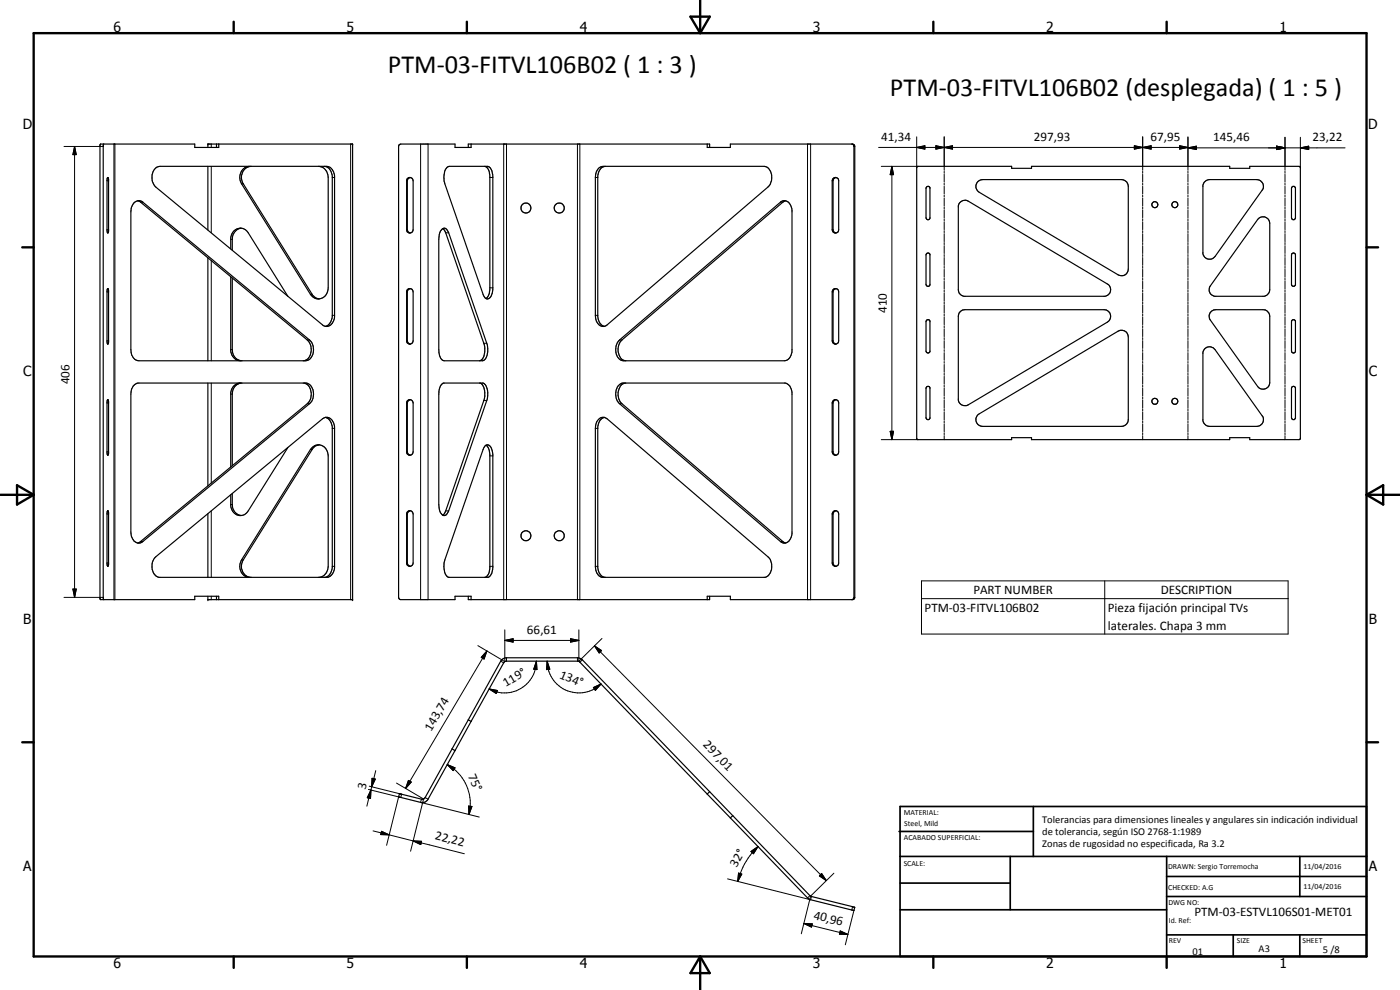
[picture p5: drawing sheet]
<svg xmlns="http://www.w3.org/2000/svg" width="420mm" height="297mm" viewBox="0 0 420 297" stroke-linecap="round" stroke-linejoin="round" font-family="sans-serif">
<g fill="none" stroke="#000" stroke-width=".35">
<path d="M31.1 43.2l-.1 .5 .1 136.1M32.3 53.3h.1M32.3 53.3l-.2 .7v15.1l.2 .8M32.4 53.3l.2 .5v15.6l-.2 .5M46.6 50.6l.5-.4 .9-.3h50a2.78 2.78 0 0 1 2.4 2.9v42.2a2.59 2.59 0 0 1-3 2.8l-50.6-41.7a4.2 4.2 0 0 1-.2-5.5zM62.4 44.2v-1h43.4v136.7h-43.4v-1M62.4 49.9v19.1M65 43.2v1M65.6 43.2v1h-7.1v-1h-28.3l-.2 .4v136l.2 .3h28.3v-1h7.1v1M74.9 49.9a3.4 3.4 0 0 0-2.4 5.3l20.7 33.1a2.91 2.91 0 0 0 3.4 1.2 2.91 2.91 0 0 0 1.9-3.1v-33.1a3.2 3.2 0 0 0-2.9-3.4M75.4 49.9a3.3 3.3 0 0 0-2.6 4.9l21.1 33.8 .9 .8 1 .3M97.3 49.9a2.78 2.78 0 0 1 2.4 2.9v42.2a3 3 0 0 1-2 2.9"/>
<path d="M123.1 53.3l-.9 .3-.2 .6v14.7l.2 .7 .9 .3M123.1 53.3l.6 .3 .3 .6v14.7l-.3 .7-.6 .3M123.1 53.3l-.6 .3-.3 .6v14.7l.3 .7 .6 .3M134.1 50.3l.7-.4h11.5a2.63 2.63 0 0 1 1.6 2.9v34a2.45 2.45 0 0 1-1.9 2.9l-.6-.5-.4-.9-11.6-33.5a5.6 5.6 0 0 1 .7-4.5zM140.5 44.2v-1h72.5v1M141.4 43.2v1h-4.8v-1h-16.3l-.6 .4-.1 .3v135.3l.4 .6 .3 .1h16.3v-1h4.8v1M145.4 49.9a2.68 2.68 0 0 1 1.6 2.9v34a3.6 3.6 0 0 1-1.1 2.8M179.6 50.6l.8-.6 .6-.1h48.3a3.2 3.2 0 0 1 2.3 4.2l-.4 1.1-.7 .9-48.3 41.4a2.2 2.2 0 0 1-2.3 .1 2.2 2.2 0 0 1-1.1-2.1l-.1-42.2 .3-1.7zM181.7 49.9a2.74 2.74 0 0 0-2.3 2.9v42.2a3 3 0 0 0 1.9 2.9M212.2 43.2v1h7v-1h36.7l.5 .4 .1 .3-.1 135.7-.5 .3h-36.7v-1h-7v1M250.9 53.3l-.5 .1-.4 .6v15.1l.6 .7M250.9 53.3l-.7 .1-.4 .8v14.7l.2 .7 .9 .3"/>
<path d="M250.9 53.3l.6 .3 .2 .6v14.7l-.2 .7-.6 .3M255.6 43.2l.5 .2 .2 .5v135.3l-.2 .5-.5 .2M275.2 50l28.4-.1v.6h6v-.6h59.5v.6h6v-.6l15 .1 .2 .2-.1 81.5-.3 .2h-14.8v-.6h-6v.6h-59.5v-.6h-6v.6l-28.4-.1zM278.2 56l.5-.1 .4 .4v9.2l-.4 .4h-.4l-.4-.6v-8.8zM293.4 54.6l.8-.6 .7-.1h41.7a2.09 2.09 0 0 1 2 2v24.8a2 2 0 0 1-3 1.8l-41.8-24.8a2.05 2.05 0 0 1-.4-3.1zM361.5 54.6l.8-.6 .7-.1h14.2a2.01 2.01 0 0 1 1.6 3.2l-14.2 19.9a2.04 2.04 0 0 1-2 .7 2.04 2.04 0 0 1-1.6-1.6v-20.6zM387.7 56.2l.7-.3 .4 .4v9.2l-.4 .4h-.4l-.4-.6zM32.3 69.9h.1M40.2 60.9a1.92 1.92 0 0 1 2.7-.2l50 41.3a3.9 3.9 0 0 1-.6 6.1l-50.6 .1a2.93 2.93 0 0 1-2.4-3.3v-41.4l.1-1.3zM41.3 60.2l.6 .3 50.3 41.5a3.9 3.9 0 0 1-.6 6.1l-.6 .1M62.4 77.3v30.9M69.2 74.7v-3.3a2.84 2.84 0 0 1 2.1-2.8 2.84 2.84 0 0 1 3.2 1.2l11.9 19.1"/>
<path d="M72.4 68.5a3.3 3.3 0 0 0-2.7 3.3v3.3M132.5 68.9a1.1 1.1 0 0 1 1.2-.4 1.1 1.1 0 0 1 .8 1l11.6 33.5a4.9 4.9 0 0 1-.9 5.1l-11.9 .1a2.56 2.56 0 0 1-1.6-2.9v-33.5a4.4 4.4 0 0 1 .8-2.9zM132.9 68.6l.9 1.2 11.6 34a5.5 5.5 0 0 1-.7 4l-.8 .4M235.7 60.2l-.8 .5-48.3 41.3a3.9 3.9 0 0 0 .6 6.1l.6 .1M250.6 69.9h.3M278 76.2l.5-.3 .6 .4v9.2l-.4 .4-.5-.1-.3-.5zM288 60.9a2.07 2.07 0 0 1 2.6-.5l41.7 24.8a2 2 0 0 1 1 2.1 2 2 0 0 1-1.6 1.6h-42.4a2.07 2.07 0 0 1-1.7-2v-25.1zM377.6 65.6a2.02 2.02 0 0 1 2.2-.4 2.02 2.02 0 0 1 1.3 1.9v19.8l-.3 1-.4 .5-1 .5h-14.8a1.98 1.98 0 0 1-1.3-3.1zM387.7 76.2l.5-.3 .6 .4v9.2l-.4 .4-.6-.1-.2-.5zM32.3 86.6h.1M32.3 86.6l-.2 .7v15.2l.2 .8M32.4 86.6l.2 .5v15.6l-.2 .6"/>
<path d="M69.2 83v22.3a3.1 3.1 0 0 0 3 2.9M69.7 83.4v21.5a3.1 3.1 0 0 0 2.9 3.3M122.9 86.7l-.4 .2-.3 .7v14.6l.3 .7 .6 .4M122.9 86.6h.2M123.1 86.6l.6 .3 .3 .7v14.6l-.3 .7-.6 .4M123.1 86.6l-.9 .3-.2 .7v14.6l.2 .7 .9 .4M250.6 86.6h.3M250.6 86.7l-.6 .6v15.2l.9 .8M250.9 86.6l-.7 .1-.4 .9v14.6l.2 .7 .9 .4M250.9 86.6l.6 .3 .2 .7v14.6l-.2 .7-.6 .4M278.2 96l.5-.1 .4 .4v9.2a.61 .61 0 0 1-.7 .4 .61 .61 0 0 1-.5-.6v-8.8zM288.3 93.4l.6-.4 .7-.1h41.7a2.01 2.01 0 0 1 1.9 1.5 2.01 2.01 0 0 1-.9 2.2l-41.7 24.9a2.02 2.02 0 0 1-3-1.4v-25.2l.3-1z"/>
<path d="M363.4 93.6l.8-.6 .7-.1h14.1a2 2 0 0 1 2.1 2v19.9a2.02 2.02 0 0 1-1.4 1.9 2.02 2.02 0 0 1-2.3-.7l-14.3-20.2-.2-1zM387.8 96l.6-.1 .4 .4v9.2a.61 .61 0 0 1-.7 .4 .61 .61 0 0 1-.5-.6v-8.8zM32.3 119.9h.1M32.3 103.3h.1M32.3 119.9l-.2 .8v15.1l.2 .8M32.4 119.9l.2 .5v15.7l-.2 .5M40 115.9l1.3-1h50.7a3.8 3.8 0 0 1 1.2 6l-50.3 41.6a1.97 1.97 0 0 1-3.1-.8l-.5-2.1v-41.4l.1-1.2zM62.4 114.9v30.9M71.8 114.9a3.1 3.1 0 0 0-2.6 2.9v22.3M72.3 114.9a3.1 3.1 0 0 0-2.6 3.3v21.5M91.3 114.9a3.8 3.8 0 0 1 .9 6.2l-50.3 41.6-.6 .2M122.9 120l-.5 .4-.2 .5v14.7l.3 .6 .6 .4"/>
<path d="M122.9 119.9h.2M123.1 119.9l.6 .4 .3 .6v14.7l-.3 .6-.6 .4M123.1 119.9l-.9 .4-.2 .6v14.7l.2 .6 .9 .4M132.5 115.4l.6-.5h11.9a4.4 4.4 0 0 1 1.1 5.3l-11.6 33.4a1.1 1.1 0 0 1-.8 1 1.1 1.1 0 0 1-1.2-.3l-.6-1.3-.2-1.6v-33.2l.2-1.6zM144.1 114.9a3 3 0 0 1 1.4 2.8v1.3l-.3 1.2-11.4 33.1-.9 1.3M185.5 115.9l1.3-1h48.9a2.88 2.88 0 0 1 2 2.9v42.3a2.42 2.42 0 0 1-3.2 2.6l-48.6-41.6a4.3 4.3 0 0 1-.4-5.2zM185.7 102.3l48.5-41.6a2.07 2.07 0 0 1 3.3 1.5l.2 .9v42.2a2.74 2.74 0 0 1-2.3 2.9h-48.3a3.3 3.3 0 0 1-2.2-4.5zM187.5 114.9a3.8 3.8 0 0 0-1.4 5.7l48.8 41.9 .8 .4M250.9 119.9l-.5 .2-.4 .6v15.1l.4 .6 .5 .2M250.9 119.9l-.7 .2-.4 .8v14.7l.4 .8 .7 .2M250.9 119.9l.6 .4 .2 .6v14.7l-.2 .6-.6 .4M278 116.2l.5-.3 .6 .4v9.2l-.4 .4h-.4l-.4-.6z"/>
<path d="M361.6 104.6a2.04 2.04 0 0 1 3 .3l14.2 19.9a1.99 1.99 0 0 1 .2 2 1.99 1.99 0 0 1-1.8 1.1h-14.2a2.2 2.2 0 0 1-2-1.6v-20.6zM387.7 116.2l.5-.3 .6 .4v9.2l-.4 .4h-.4l-.4-.6zM32.3 136.6h.1M86.4 134.3l-11.9 19a2.81 2.81 0 0 1-3.2 1.3 2.81 2.81 0 0 1-2.1-2.8v-3.3M95.8 133.5a2.64 2.64 0 0 0-1.9 1l-21.1 33.8a3.4 3.4 0 0 0 2.2 4.9M97.7 125.2a3.3 3.3 0 0 1 2 2.9v42.2a3.2 3.2 0 0 1-2.1 2.9M145.6 133.7a1.24 1.24 0 0 1 2 1l.3 1.7v33.9a3 3 0 0 1-1.4 2.9h-11.8a3.9 3.9 0 0 1-1.4-4l11.7-34.3zM145.9 133.6a3.2 3.2 0 0 1 1.1 2.8v33.9a2.98 2.98 0 0 1-1.4 2.9M179.6 125.9a1.8 1.8 0 0 1 2.6-.3l48.3 41.4a3.8 3.8 0 0 1-.9 6.2h-48.9a3 3 0 0 1-2-3.3v-41.4l.3-1.6zM181.3 125.2a3 3 0 0 0-1.9 2.9v42.2a2.95 2.95 0 0 0 2 2.9M293.3 124.6l42.3-25.2a2.02 2.02 0 0 1 3 1.7v24.8a2.07 2.07 0 0 1-2 2h-41.7a2.03 2.03 0 0 1-1.8-1.1 2.03 2.03 0 0 1 .2-2.2zM32.3 153.2h.1"/>
<path d="M32.3 153.2l-.2 .8v15.2l.2 .7M32.4 153.2l.2 .6v15.6l-.2 .5M62.4 154.1v19.1M69.7 148.1v3.3a3.2 3.2 0 0 0 2.7 3.3M123.1 153.2l-.9 .4-.2 .6v14.7l.2 .7 .9 .3M123.1 153.2l.6 .4 .3 .6v14.7l-.3 .7-.6 .3M123.1 153.2l-.6 .4-.3 .6v14.7l.3 .7 .6 .3M250.9 153.2l-.5 .2-.4 .6v15.2l.9 .7M250.9 153.2l-.7 .2-.4 .8v14.7l.2 .7 .9 .3M250.9 153.2l.6 .4 .2 .6v14.7l-.2 .7-.6 .3M31.1 179.9h.1M31.1 179.8v.1"/>
<path d="M32.3 169.9h.1M46.5 167.3l50.3-41.7a2.19 2.19 0 0 1 3.4 1.7l.2 .8v42.2a3.1 3.1 0 0 1-2.1 2.9h-50.6a3.7 3.7 0 0 1-1.2-5.9zM65 178.9v1M74.5 173.2a3.5 3.5 0 0 1-2-5.2l20.7-33.1a2.89 2.89 0 0 1 3.4-1.2 2.89 2.89 0 0 1 1.9 3.1v33.1a3.3 3.3 0 0 1-2.5 3.3M140.5 178.9v1h72.5v-1M140.5 216l-4.8 8.7M140.5 216l.9 .5M140.5 216l9.8-17.6 .9-.8 .8-.2 21.9 .1 .9 .5 38.2 39.5M141.4 216.5l-13.1 23.6-.8 .6-.9 .1-7-1.7 .3-1M141.4 216.5l10-18 .4-.1h21.9l38.5 39.9M119.9 238.1v.1M135.7 224.7l-8.4 14.9-.8 .2-6.6-1.6"/>
<path d="M135.7 224.7l.9 .5M212.2 238.3l7 7.1M213 237.5l30.1 31.2 13.4 3.5M213 237.5l-.8 .8M219.2 245.4l23.6 24.3 13.1 3.4 .4 .1 .2-1M219.9 244.7l-.7 .7M256.5 272.2h.1"/>
<circle cx="157.8" cy="62.4" r="1.5"/>
<circle cx="167.8" cy="62.4" r="1.51"/>
<circle cx="346.6" cy="61.4" r=".9"/>
<circle cx="352.6" cy="61.4" r=".9"/>
<circle cx="346.6" cy="120.4" r=".89"/>
<circle cx="352.6" cy="120.4" r=".9"/>
<circle cx="157.8" cy="160.7" r="1.5"/>
<circle cx="167.8" cy="160.7" r="1.5"/>
</g>
<g fill="none" stroke="#000" stroke-width=".3">
<path d="M19.2 43.9h11.8M22.4 43.9l.5 2.5h-1zM22.4 43.9v135.3M32.1 54.2h.5M34.2 43.2v136.7M34.5 43.2v136.7M63.4 43.2v1M63.4 49.9v19.9M72.5 55.2h.5M99.7 53.3h.7M105.2 43.2v136.7M122 54.2h.2"/>
<path d="M126.2 43.2v136.7M128.5 43.2v136.7M147 53.3h.9M151.2 43.2v136.7M152 43.2v136.7M173.3 43.2v136.7M174 43.2v136.7M178.7 53.3h.7M242.3 43.2v136.7M243.3 43.2v136.7M249.8 54.2h.2M256.3 43.9h.2"/>
<path d="M263.7 44.2h92.8M264.5 49.9h11M267.7 49.9l.5 2.5h-1zM267.7 49.9v82M275.1 44.2l2.5-.5v1zM275.1 41.1v9.2M280.9 43.7l2.5 .5-2.5 .5zM280.9 43.7l5 1v-1l-5 1zM283.4 44.2l2.5-.5v1zM283.4 41.1v10M283.4 51.4v.6M283.4 52.3v2.4"/>
<path d="M283.4 55v.5M283.4 55.9v2.3M283.4 58.5v.6M283.4 59.4v2.4M340.4 43.7l2.5 .5-2.5 .5zM342.9 44.2l2.6-.5v1zM342.9 41.1v10M342.9 51.4v.6M342.9 52.3v2.4M342.9 55v.5M342.9 55.9v2.3M342.9 58.5v.6"/>
<path d="M342.9 59.4v2.4M354 43.7l2.5 .5-2.5 .5zM356.5 44.4l2.6-.5v1zM356.5 41.1v10M356.5 51.4v.6M356.5 52.3v2.4M356.5 55v.5M356.5 55.9v2.3M356.5 58.5v.6M356.5 59.4v2.4M356.5 44.4h47.2M383.1 43.9l2.5 .5-2.5 .5z"/>
<path d="M385.6 41.2v9.9M385.6 51.4v.6M385.6 52.3v2.4M385.6 55v.5M385.6 55.9v2.3M385.6 58.5v.6M385.6 59.4v2.4M390.3 44.4l2.5-.5v1zM390.3 41.2v9.1M32.1 68.9h.5M42.2 60.7h.7M63.4 78.2v30"/>
<path d="M69.2 71.8h.5M122 68.9h.2M133.8 69.8h.9M234.2 60.7h.7M249.8 68.9h.2M283.4 62.1v.6M283.4 63v2.4M283.4 65.7v.6M283.4 66.5v2.4M283.4 69.2v.6M283.4 70.1v2.4M283.4 72.8v.6"/>
<path d="M283.4 73.7v2.4M283.4 76.4v.6M283.4 77.3v2.3M283.4 79.9v.6M342.9 62.1v.6M342.9 63v2.4M342.9 65.7v.6M342.9 66.5v2.4M342.9 69.2v.6M342.9 70.1v2.4M342.9 72.8v.6M342.9 73.7v2.4"/>
<path d="M342.9 76.4v.6M342.9 77.3v2.3M342.9 79.9v.6M356.5 62.1v.6M356.5 63v2.4M356.5 65.7v.6M356.5 66.5v2.4M356.5 69.2v.6M356.5 70.1v2.4M356.5 72.8v.6M356.5 73.7v2.4M356.5 76.4v.6"/>
<path d="M356.5 77.3v2.3M356.5 79.9v.6M385.6 62.1v.6M385.6 63v2.4M385.6 65.7v.6M385.6 66.5v2.4M385.6 69.2v.6M385.6 70.1v2.4M385.6 72.8v.6M385.6 73.7v2.4M385.6 76.4v.6M385.6 77.3v2.3"/>
<path d="M385.6 79.9v.6M32.1 87.6h.5M93.2 88.3h.5M99.7 94.6h.7M122 87.6h.2M147 86.4h.9M178.7 94.6h.7M249.8 87.6h.2M283.4 80.8v2.4M283.4 83.5v.6M283.4 84.4v2.3M283.4 87v.6"/>
<path d="M283.4 87.9v2.4M283.4 90.6v.6M283.4 91.5v2.4M283.4 94.2v.6M283.4 95.1v2.4M283.4 97.7v.6M283.4 98.6v2.4M342.9 80.8v2.4M342.9 83.5v.6M342.9 84.4v2.3M342.9 87v.6M342.9 87.9v2.4"/>
<path d="M342.9 90.6v.6M342.9 91.5v2.4M342.9 94.2v.6M342.9 95.1v2.4M342.9 97.7v.6M342.9 98.6v2.4M356.5 80.8v2.4M356.5 83.5v.6M356.5 84.4v2.3M356.5 87v.6M356.5 87.9v2.4M356.5 90.6v.6"/>
<path d="M356.5 91.5v2.4M356.5 94.2v.6M356.5 95.1v2.4M356.5 97.7v.6M356.5 98.6v2.4M385.6 80.8v2.4M385.6 83.5v.6M385.6 84.4v2.3M385.6 87v.6M385.6 87.9v2.4M385.6 90.6v.6M385.6 91.5v2.4"/>
<path d="M385.6 94.2v.6M385.6 95.1v2.4M385.6 97.7v.6M385.6 98.6v2.4M32.1 102.2h.5M63.4 114.9v30M69.2 104.9h.5M69.2 118.2h.5M92.2 102h.7M122 102.2h.2M145.2 103h.9M185.9 102h.7"/>
<path d="M249.8 102.2h.2M283.4 101.3v.6M283.4 102.2v2.4M283.4 104.9v.6M283.4 105.8v2.3M283.4 108.5v.5M283.4 109.3v2.4M283.4 112v.6M283.4 112.9v2.4M283.4 115.6v.6M283.4 116.5v2.3M283.4 119.1v.6"/>
<path d="M342.9 101.3v.6M342.9 102.2v2.4M342.9 104.9v.6M342.9 105.8v2.3M342.9 108.5v.5M342.9 109.3v2.4M342.9 112v.6M342.9 112.9v2.4M342.9 115.6v.6M342.9 116.5v2.3M342.9 119.1v.6M356.5 101.3v.6"/>
<path d="M356.5 102.2v2.4M356.5 104.9v.6M356.5 105.8v2.3M356.5 108.5v.5M356.5 109.3v2.4M356.5 112v.6M356.5 112.9v2.4M356.5 115.6v.6M356.5 116.5v2.3M356.5 119.1v.6M385.6 101.3v.6M385.6 102.2v2.4"/>
<path d="M385.6 104.9v.6M385.6 105.8v2.3M385.6 108.5v.5M385.6 109.3v2.4M385.6 112v.6M385.6 112.9v2.4M385.6 115.6v.6M385.6 116.5v2.3M385.6 119.1v.6M32.1 135.6h.5M32.1 120.9h.5M92.2 121.1h.7"/>
<path d="M93.2 134.9h.5M99.7 128.5h.7M122 135.6h.2M122 120.9h.2M145.2 120.2h.9M147 136.8h.9M178.7 128.5h.7M185.9 121.1h.7M249.8 135.6h.2M249.8 120.9h.2M264.5 131.9h11M267.2 129.4h1l-.5 2.5z"/>
<path d="M283.4 120v2.4M283.4 122.7v.6M283.4 123.6v2.4M283.4 126.3v.6M283.4 127.2v2.3M283.4 129.8v.6M283.4 130.7v1.2M342.9 120v2.4M342.9 122.7v.6M342.9 123.6v2.4M342.9 126.3v.6M342.9 127.2v2.3"/>
<path d="M342.9 129.8v.6M342.9 130.7v1.2M356.5 120v2.4M356.5 122.7v.6M356.5 123.6v2.4M356.5 126.3v.6M356.5 127.2v2.3M356.5 129.8v.6M356.5 130.7v1.2M385.6 120v2.4M385.6 122.7v.6M385.6 123.6v2.4"/>
<path d="M385.6 126.3v.6M385.6 127.2v2.3M385.6 129.8v.6M385.6 130.7v1.2M32.1 154.2h.5M63.4 153.3v19.9M69.2 151.4h.5M122 154.2h.2M133.8 153.3h.9M249.8 154.2h.2M19.2 179.2h11.8M21.9 176.7h1l-.5 2.5z"/>
<path d="M32.1 168.9h.5M42.2 162.5h.7M63.4 178.9v1M72.5 168h.5M99.7 169.9h.7M122 168.9h.2M147 169.9h.9M178.7 169.9h.7M234.2 162.5h.7M249.8 168.9h.2M256.3 179.2h.2M276.6 174.3h110v15.9h-110z"/>
<path d="M276.6 179.6h110M331.5 174.3v15.9M146.1 195.3l-.8 2.4-.9-.5zM146.1 195.3l-24.4 41.3M150.3 198.4l.9 .5M151.5 192.2l2.5-.6v1.1zM151.5 192.2h22.2M151.5 189v9.5l-8.1-4.8M152 197.4v1M161 198.4l.2 2.5-1-.1zM161 198.4a9.3 9.3 0 0 1-2 5.7 9.6 9.6 0 0 1-12.2 2.6M164.2 198.4l.8 2.4-1 .1z"/>
<path d="M164.2 198.4a9.8 9.8 0 0 0 2.5 6.4 9.7 9.7 0 0 0 11.7 1.9l2-1.5M171.2 191.6l2.5 .6-2.5 .5zM173.3 197.4v1M173.7 189v9.4l7-6.8M174.8 198l-.8 .7M178.4 193.8l2.1 1.4-.7 .7zM178.4 193.8l69.6 70.4M146.8 206.7l2.5 .5-.4 .9zM178.1 206.3l2.3-1.1-1.7 1.9zM110.8 235.9l9.7 2.4-.2 1-9.7-2.4M111.3 237l-.1 2.6-1-.2zM111.3 237l-1.2 4.9"/>
<path d="M111.5 236.1l-.2 .9M111.7 233.5l.9 .3-1.1 2.3zM112.8 231.2l-1.3 4.9M119 234.9l8.1 4.8-3.9 15.7M119.6 239.1l-3.6 14.5M122.6 234.1l.8 .6-1.7 1.9zM126.5 239.8l-.3 .9 17.6 4.5M127.6 239.3l.9 .5M134.2 229.4l2.4 1-.6 .8zM134.2 229.4a13.4 13.4 0 0 1 6.5 15M112 249.3l4.8 1.2M114.5 249.4l2.3 1.1-2.6-.1z"/>
<path d="M116.8 250.5l7.2 1.8M124 252.3l2.5 .1-.2 1zM124 252.3l15.3 3.9M140.6 241.9l1 .1-.9 2.4zM225.4 255.5l2.1-1.5-1.4 2.2zM227.5 254a21.3 21.3 0 0 0-6.1 10.5M218.3 263.7l25 6.3 .2-1M221.6 262l1 .3-1.2 2.2zM241.2 277.1l2.6 .1-.3 1zM241.2 277.1l13.3 3.3M243.1 268.7l-.8 .7M246.6 262.1l1.4 2.1-2.1-1.4z"/>
<path d="M250.3 262l-7 6.9-2.8 11.3M252.2 279.3l2.3 1.1-2.6-.1zM255.9 272l-.3 1M256.3 273.2l-2.6 10.3"/>
</g>
<g fill="#000">
<circle cx="62.4" cy="43.2" r=".18"/>
<circle cx="105.8" cy="43.2" r=".18"/>
<circle cx="62.4" cy="179.9" r=".18"/>
<circle cx="105.8" cy="179.9" r=".18"/>
</g>
<g fill="none" stroke="#000" stroke-width=".71">
<path d="M10.1 9.9h400v277.1h-400zM70.1 6.5v3.4M140.1 6.5v3.4M207.2 5h5.8l-2.9 4.9zM210.1 0v9.9M280.1 6.5v3.4M350.1 6.5v3.4M6.7 74.2h3.4M410.1 74.2h3.5M.1 148.5h10M5.1 145.6l5 2.9-5 2.9zM410.1 148.5h10"/>
<path d="M410.1 148.5l5-2.9v5.8zM6.7 222.7h3.4M410.1 222.7h3.5M70.1 287v3.4M140.1 287v3.4M210.1 287v10M210.1 287l2.9 5h-5.8zM280.1 287v3.4M350.1 287v3.4"/>
</g>
<g fill="none" stroke="#000" stroke-width=".51">
<path d="M269.8 249.5h40.3M270.1 242h140v45h-140zM270.1 257h140M303.2 257v16M310.1 242v15M350.1 257v30M390.1 257v12M270.1 265h33.1M270.1 273h80M350.1 269h60M350.1 263h60M350.1 280.5h60"/>
<path d="M370.1 280.5v6.5M390.1 280.5v6.5"/>
</g>
<g fill="#000">
<path d="M22.4 43.9l.5 2.5h-1zM267.7 49.9l.5 2.5h-1zM275.1 44.2l2.5-.5v1zM280.9 43.7l2.5 .5-2.5 .5zM283.4 44.2l2.5-.5v1zM340.4 43.7l2.5 .5-2.5 .5zM342.9 44.2l2.6-.5v1zM354 43.7l2.5 .5-2.5 .5zM356.5 44.4l2.6-.5v1zM383.1 43.9l2.5 .5-2.5 .5zM390.3 44.4l2.5-.5v1zM267.2 129.4h1l-.5 2.5z"/>
<path d="M21.9 176.7h1l-.5 2.5zM146.1 195.3l-.8 2.4-.9-.5zM151.5 192.2l2.5-.6v1.1zM171.2 191.6l2.5 .6-2.5 .5zM178.4 193.8l2.1 1.4-.7 .7zM146.8 206.7l2.5 .5-.4 .9zM161 198.4l.2 2.5-1-.1zM164.2 198.4l.8 2.4-1 .1zM178.1 206.3l2.3-1.1-1.7 1.9zM111.3 237l-.1 2.6-1-.2zM111.7 233.5l.9 .3-1.1 2.3zM122.6 234.1l.8 .6-1.7 1.9z"/>
<path d="M134.2 229.4l2.4 1-.6 .8zM114.5 249.4l2.3 1.1-2.6-.1zM124 252.3l2.5 .1-.2 1zM140.6 241.9l1 .1-.9 2.4zM225.4 255.5l2.1-1.5-1.4 2.2zM221.6 262l1 .3-1.2 2.2zM241.2 277.1l2.6 .1-.3 1zM246.6 262.1l1.4 2.1-2.1-1.4zM252.2 279.3l2.3 1.1-2.6-.1z"/>
</g>
<g font-size="7.9">
<text x="116.4" y="21.9">PTM-03-FITVL106B02 ( 1 : 3 )</text>
<text x="267.1" y="28.8">PTM-03-FITVL106B02 (desplegada) ( 1 : 5 )</text>
</g>
<g font-size="4.2">
<text x="34" y="9.6">6</text>
<text x="104" y="9.6">5</text>
<text x="174" y="9.6">4</text>
<text x="244" y="9.6">3</text>
<text x="314" y="9.6">2</text>
<text x="384" y="9.6">1</text>
<text x="6.8" y="38.7">D</text>
<text x="410.6" y="38.7">D</text>
<text x="7" y="112.9">C</text>
<text x="410.8" y="112.9">C</text>
<text x="7" y="187.1">B</text>
<text x="410.8" y="187.1">B</text>
<text x="7" y="261.4">A</text>
<text x="410.8" y="261.4">A</text>
<text x="34" y="290.4">6</text>
<text x="104" y="290.4">5</text>
<text x="174" y="290.4">4</text>
<text x="244" y="290.4">3</text>
<text x="314" y="290.4">2</text>
<text x="384" y="290.4">1</text>
</g>
<g font-size="3.9">
<text x="264.4" y="42.2">41,34</text>
<text x="310.3" y="42.2">297,93</text>
<text x="345.3" y="42.2">67,95</text>
<text x="364.1" y="42.3">145,46</text>
<text x="393.9" y="42.3">23,22</text>
<text x="266.1" y="93.9" transform="rotate(-90 266.1 93.9)">410</text>
<text x="20.9" y="115.3" transform="rotate(-90 20.9 115.3)">406</text>
<text x="292.1" y="178.2">PART NUMBER</text>
<text x="348.3" y="178.2">DESCRIPTION</text>
<text x="277.5" y="183.6">PTM-03-FITVL106B02</text>
<text x="332.5" y="183.6">Pieza fijación principal TVs</text>
<text x="158.1" y="190.1">66,61</text>
<text x="332.5" y="189">laterales. Chapa 3 mm</text>
<text x="167.7" y="203.3" transform="rotate(23 167.7 203.3)">134°</text>
<text x="151.8" y="206.2" transform="rotate(-30 151.8 206.2)">119°</text>
<text x="129.4" y="219.6" transform="rotate(-59 129.4 219.6)">143,74</text>
<text x="210.9" y="223.6" transform="rotate(45 210.9 223.6)">297,01</text>
<text x="140.5" y="232.7" transform="rotate(67 140.5 232.7)">75°</text>
<text x="109.7" y="237.2" transform="rotate(-76 109.7 237.2)">3</text>
<text x="130.4" y="251.8" transform="rotate(14 130.4 251.8)">22,22</text>
<text x="221" y="260.3" transform="rotate(-60 221 260.3)">32°</text>
<text x="244" y="275.6" transform="rotate(14 244 275.6)">40,96</text>
<text x="358.5" y="275">PTM-03-ESTVL106S01-MET01</text>
</g>
<g font-size="3.1">
<text x="312.7" y="246.8">Tolerancias para dimensiones lineales y angulares sin indicación individual</text>
<text x="312.7" y="250.4">de tolerancia, según ISO 2768-1:1989</text>
<text x="312.7" y="254">Zonas de rugosidad no especificada, Ra 3.2</text>
<text x="357.9" y="286.4">01</text>
<text x="377.7" y="285.6">A3</text>
<text x="397" y="285.9">5 /8</text>
</g>
<g font-size="2.4">
<text x="271.2" y="244.4">MATERIAL:</text>
<text x="271.3" y="252">ACABADO SUPERFICIAL:</text>
<text x="271.4" y="247.9">Steel, Mild</text>
<text x="271.2" y="259.7">SCALE:</text>
<text x="350.6" y="260.8">DRAWN: Sergio Torremocha</text>
<text x="391.2" y="260.6">11/04/2016</text>
<text x="350.6" y="267">CHECKED: A.G</text>
<text x="391.2" y="266.7">11/04/2016</text>
<text x="350.6" y="271.4">DWG NO:</text>
<text x="350.8" y="276.9">Id. Ref:</text>
<text x="350.8" y="282.8">REV</text>
<text x="371.2" y="282.9">SIZE</text>
<text x="390.9" y="282.9">SHEET</text>
</g>
</svg>
